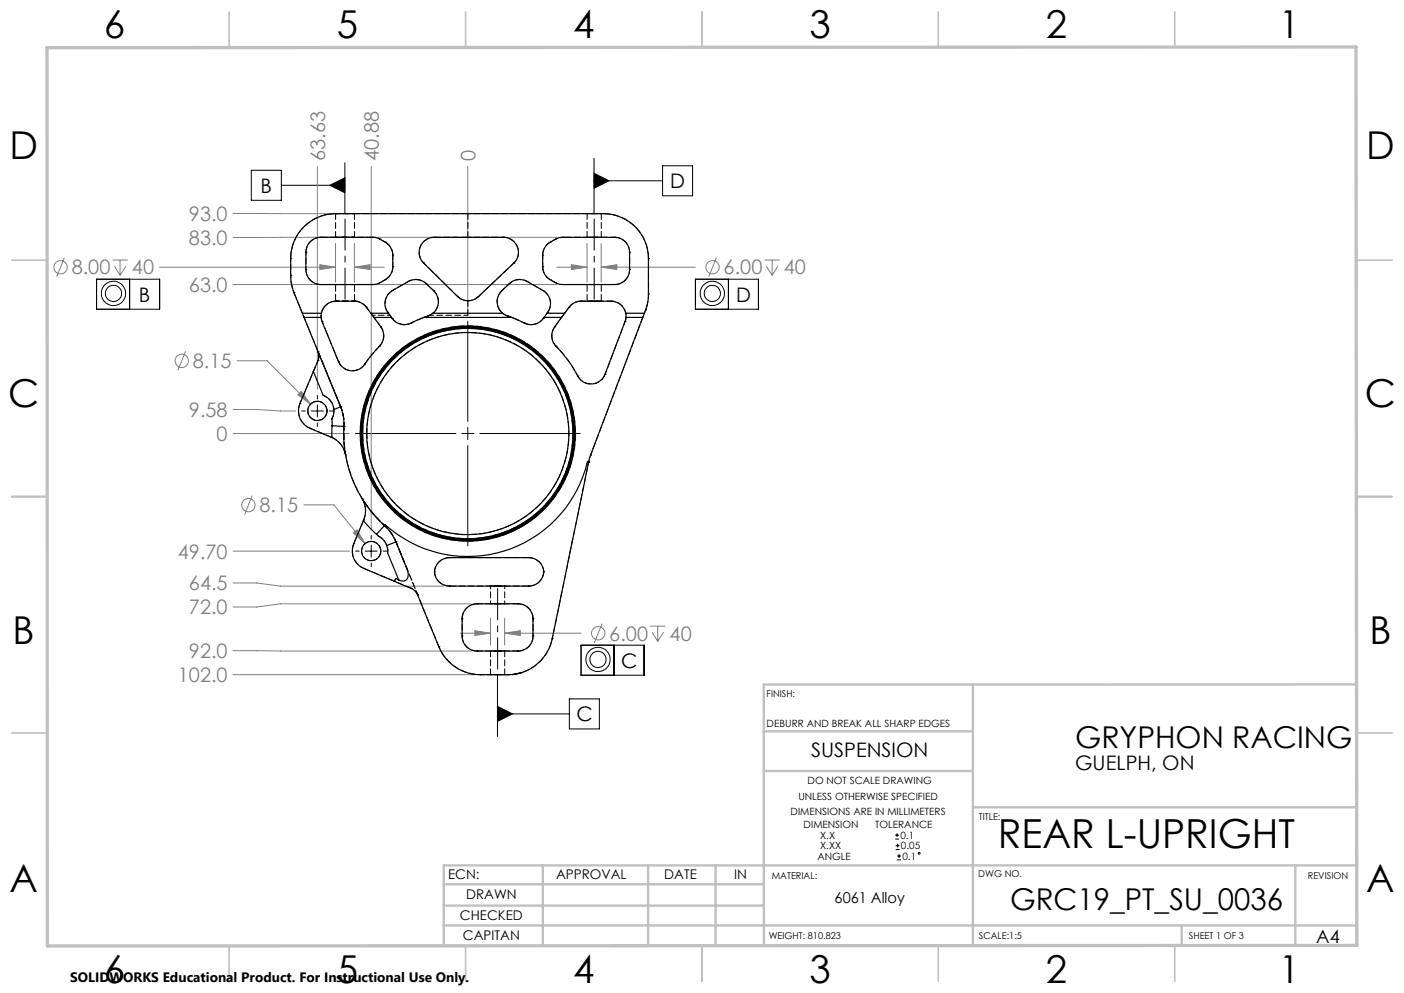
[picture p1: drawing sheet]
<svg xmlns="http://www.w3.org/2000/svg" width="297mm" height="210mm" viewBox="0 0 297 210" stroke-linecap="round" stroke-linejoin="round" font-family="sans-serif">
<g fill="none" stroke="#808080" stroke-width=".21">
<path d="M67.1 35.2v47.1M78.5 35.2v76.8M99 35.2v31.5M13.6 54.5l-1.6 4M23.8 55h3.2M24.2 56.3l1.2 1.9M25.4 55v3.2M26.6 56.3l-1.2 1.9M33.8 56.5h37.2M49.3 45.1l20.4 .1M67.7 56l3.3 .5-3.3 .5zM71 51.5v8.2"/>
<path d="M75 56.5l3.3-.5v1zM75 56.5h6.3M75 51.5v8.2M117.8 50.2h-68.5M117.8 56.5h6.4M120.9 56l3.3 .5-3.3 .5zM124.2 51.5v8.2M127.2 56.5l3.3-.5v1zM127.2 51.5v8.2M127.2 56.5h19.9M151.6 54.5l-1.7 4M161.7 55h3.2"/>
<path d="M162.1 56.3l1.2 1.9M163.3 55v3.2M164.5 56.3l-1.2 1.9M39.3 74.3l-1.7 4M49.3 60.2h68.5M50.2 76.3h6.3l9.2 9.2M49.3 91.7h24.6M49.3 86.6h5l5 .3h3.2M63.7 82.8l2 2.7-2.7-2zM49.3 116.5h24.6M53.3 104.8l-1.5 4M64.3 106.8h6.3l6.6 8.2"/>
<path d="M74.8 112.7l.7-.6 1.7 2.9zM49.3 123.3h5l5 .7h34.5M49.3 137.6l50.4 .1M97.4 133.9h6.4M99.7 127.7h-40.4l-5 .7h-5M100.4 133.4l3.4 .5-3.4 .5zM103.8 130.7v5.7M106.8 133.9l3.3-.5v1zM106.8 130.7v5.7M106.8 133.9h16.1M127.4 131.9l-1.7 4.1M137.5 132.4h3.3"/>
<path d="M137.9 133.7l1.2 1.9M139.1 132.4v3.2M140.4 133.7l-1.3 1.9M49.3 142.7h51.1"/>
<circle cx="12.8" cy="56.5" r="1.4"/>
<circle cx="150.7" cy="56.5" r="1.41"/>
<circle cx="38.5" cy="76.3" r="1.41"/>
<circle cx="52.6" cy="106.8" r="1.41"/>
<circle cx="126.5" cy="133.9" r="1.41"/>
</g>
<g fill="none" stroke="#000" stroke-width=".21">
<path d="M53.2 36h6.3v6.4h-6.3zM59.5 39.2h13.5M69.8 39.2l3.2-1.6v3.2zM73 34.4v10.7M125.7 38.2h14.5M125.7 33.5v11.6M125.7 36.6l3.1 1.6-3.1 1.6zM140.2 35.1h6.3v6.3h-6.3zM20.4 59h13.4v6.4h-13.4zM27.4 59v6.4M147.1 59h13.3v6.4h-13.3zM154.1 59v6.4"/>
<path d="M99 67.9v21.2M63.8 86.9h.8M65.9 86.9h2.5M67.1 83.6v.8M67.1 85.6v2.6M67.1 89.5v.7M69.7 86.9h.7M75.2 91.7h21.2M97.7 91.7h2.5M99 90.4v2.5M99 94.2v21.3M101.5 91.7h21.2"/>
<path d="M75.2 116.5h.8M77.3 116.5h2.5M78.5 113.2v.8M78.5 115.3v2.5M78.5 119.1v.8M81.1 116.5h.7M122.9 136.4h13.3v6.4h-13.3zM129.9 136.4v6.4M105.2 151h15.2M105.2 142.8v12.9M105.2 149.4l3.2 1.6-3.2 1.6zM120.4 147.8h6.4v6.4h-6.4z"/>
<path d="M189.4 177.4h.8M189.4 176.6h.8M189.5 179.7h.8M189.5 178.8h.8M189.8 176.2v.8M189.9 178.4v.8M189.8 181.8h.8M189.8 181h.8M190.2 180.6v.9"/>
<circle cx="24" cy="62.1" r="2.57"/>
<circle cx="24" cy="62" r="1.71"/>
<circle cx="150.7" cy="62.1" r="2.57"/>
<circle cx="150.7" cy="62" r="1.71"/>
<circle cx="126.5" cy="139.5" r="1.71"/>
<circle cx="126.5" cy="139.4" r="2.57"/>
<circle cx="194.4" cy="180.4" r=".2"/>
</g>
<path d="M73 63.3v-17M125.7 63.3v-17" fill="none" stroke="#000" stroke-width=".21" stroke-dasharray="15.2 1.3 1.3 1.3" stroke-dashoffset="8.7"/>
<path d="M105.3 141.5v-17.1" fill="none" stroke="#000" stroke-width=".21" stroke-dasharray="15.2 1.3 1.3 1.3" stroke-dashoffset="8.6"/>
<g fill="none" stroke="#c0c0c0" stroke-width=".35">
<path d="M48.5 2.5v7.5M98.5 2.5v7.5M148.5 2.5v7.5M198.5 2.5v7.5M248.5 2.5v7.5M2.5 55h7.5M287 55h7.5M2.5 105h7.5M287 105h7.5M2.5 155h7.5M287 155h7.5M48.5 200v7.5"/>
<path d="M98.5 200v7.5M148.5 200v7.5M198.5 200v7.5M248.5 200v7.5"/>
</g>
<g fill="none" stroke="#c0c0c0" stroke-width=".5">
<path d="M161.6 154.6h44.2M205.8 144.8v55.2M287 144.7l-125.4 .1v55.2M161.6 163h44.2M205.8 170.7h81.2M93.9 195.7h193.1M93.9 191.5h67.7M93.9 187h67.7M114.8 183v17M137.1 183v17M151.4 183v17M250 195.8v4.2"/>
<path d="M274 183v16.9M287 183h-193.1v17"/>
</g>
<path d="M9.9 10.1l276.9-.2 .2 190-277 .2z" fill="none" stroke="#c0c0c0" stroke-width=".7"/>
<path d="M69.8 39.2l3.2 1.6v-3.2zM105.2 149.4l3.2 1.6-3.2 1.6zM125.7 36.6l3.1 1.6-3.1 1.6z" fill="#000"/>
<path d="M63.7 82.8l-.7 .7 2.7 2zM74.8 112.7l2.4 2.3-1.7-2.9zM100.4 133.4l3.4 .5-3.4 .5zM106.8 133.9l3.3-.5v1zM120.9 56l3.3 .5-3.3 .5zM127.2 56.5l3.3-.5v1zM75 56.5l3.3-.5v1zM67.7 56l3.3 .5-3.3 .5z" fill="#808080"/>
<g fill="none" stroke="#000" stroke-width=".25">
<path d="M65.8 50.9a2.97 2.97 0 0 1 2.1-.7h10.9a4.8 4.8 0 0 1 4.2 3.2 11.9 11.9 0 0 1-.1 4.1 5.1 5.1 0 0 1-4.1 2.7h-10.9a3.2 3.2 0 0 1-3.2-3.2v-3.6a3.4 3.4 0 0 1 1.1-2.5zM89.7 51a3.2 3.2 0 0 1 2.1-.8h14.7a3.2 3.2 0 0 1 2.9 2 3.2 3.2 0 0 1-.7 3.5l-7.5 7.1a3.2 3.2 0 0 1-4.4-.1l-7.2-7.1a3.1 3.1 0 0 1 .1-4.6zM115.5 51.9l.9-.7a4.3 4.3 0 0 1 2.6-1h11a3.2 3.2 0 0 1 3.2 3.2v3.6a3.2 3.2 0 0 1-3.2 3.2h-11a4.8 4.8 0 0 1-4.2-3.2 11.5 11.5 0 0 1 .2-4.1zM64 66.2l.3 .9M64 66.2a19.3 19.3 0 0 1-2.3-13.3 9.5 9.5 0 0 1 9.3-7.7h56.6a9.5 9.5 0 0 1 9.6 9.5v7.5a9.5 9.5 0 0 1-.9 4M64 66.2h4M64.3 67.1h3.6M64.3 67.1l7.7 18.9M66.3 78.6l2.1 5a3.5 3.5 0 0 1 2.2 3M66.3 78.6l-2.9 6.8a4 4 0 0 0 2.2 5.2l4.6 1.9M67.3 74.4a3.3 3.3 0 0 1-.5 2.9l-.5 1.3M67.9 67.1l.3 1 3.4 8.3a3.2 3.2 0 0 0 2.9 2 3.2 3.2 0 0 0 3-1.9l2.3-2.8a3.3 3.3 0 0 0 .8-4.6l-1.5-2"/>
<path d="M68 66.2l-.1 .9M68 66.2a3.1 3.1 0 0 1 3.1-2.5h3.9a3 3 0 0 1 2.5 1.3l1 1.2M78.5 66.2l.6 .9M78.5 66.2h3.7M79.1 67.1h3.7M82.2 66.2l.6 .9M82.2 66.2a3.2 3.2 0 0 1 .8-4.8l3.4-1.9a3.2 3.2 0 0 1 3.7 .5 5.6 5.6 0 0 1 2.5 2.9 3.1 3.1 0 0 1-1 3.3M82.8 67.1a3.4 3.4 0 0 0 4.8 .9l2.1-.9M89.7 67.1h18.5M91.6 66.2l-1.9 .9M91.6 66.2h14.7M106.3 66.2l.5 .4 1.4 .5"/>
<path d="M106.3 66.2a3.2 3.2 0 0 1-.1-4.7 5.2 5.2 0 0 1 3.7-2.4l1.1 .2 3.9 2.1a3.1 3.1 0 0 1 .8 4.8M108.2 67.1l1.4 .6a5.6 5.6 0 0 0 3.5 .9 3.1 3.1 0 0 0 2-1.5M115.1 67.1h3.7M115.7 66.2l-.6 .9M115.7 66.2h3.8M118.8 67.1a6.7 6.7 0 0 0-2.1 3.6 3.6 3.6 0 0 0 1.6 3.2 28.5 28.5 0 0 1 4.2 6.1 3.2 3.2 0 0 0 5.5-.8l4.2-11.2 .2-.9M119.5 66.2l-.7 .9M119.5 66.2a4.5 4.5 0 0 1 2.8-2.5h7a3.1 3.1 0 0 1 3.1 2.5M132.4 66.2v.9M132.4 66.2h3.9M132.4 67.1h3.6M136 67.1l-11.2 29.3-.3 1.3"/>
<path d="M136.3 66.2l-.3 .9M70.2 92.5a4.9 4.9 0 0 1 2.9 3.7M70.2 90.1v2.4M70.2 90.1l2.5 .1M70.6 86.6v1.1l-.4 .9v1.5M72 86a9.1 9.1 0 0 1 .7 4.2M72 86l-1.4 .6M72.7 90.2a26.2 26.2 0 0 0 8.6 21M124.5 97.7h-.3a26 26 0 0 1-42.7 13.3l-.2 .2M124.5 97.7l-7.2 35.2a12.5 12.5 0 0 1-2.9 6.8l-1.2 1-1.3 .9-1.5 .6M76.6 105.4a4.9 4.9 0 0 1 .3 4.7M76.9 110.1l2.8 2.9"/>
<path d="M76.9 110.1l-2.1 4.9a4 4 0 0 0 2.2 5.2l6.4 2.7M79.7 113l.1 .1a5.6 5.6 0 0 1 2 2.3M81.3 111.2l1.3 1.3 1.1 2.1M81.3 111.2l-1.6 1.8M81.8 115.4l.2 .9v.6l2.3 5.8M83.7 114.6l2.4 5.7a1.78 1.78 0 0 1-.4 2.5l-.5 .1-.9-.2M83.7 114.6l-1.9 .8M92.8 118.9l.6-.5 1.7-.5h16.8a3 3 0 0 1 3.1 3 3 3 0 0 1-3.1 3.1h-16.8a3 3 0 0 1-2.8-1.8 3 3 0 0 1 .5-3.3zM83.4 122.9l3.6 1.5a2.78 2.78 0 0 1 1.3 1.4l3.7 9a10.7 10.7 0 0 0 4.9 6.7l.6 .2a9 9 0 0 0 4.1 1h6.8M84.3 122.7l-.6-.4-.3 .6M98.6 128.7a3.3 3.3 0 0 1 2.3-1h8.7a3.2 3.2 0 0 1 3.1 3.2v3.6a3.1 3.1 0 0 1-3.1 3.2h-8.7a3.1 3.1 0 0 1-3.1-3.2v-3.6a3.2 3.2 0 0 1 .8-2.2zM110.4 142.2l-2 .5"/>
<circle cx="67.1" cy="86.9" r="2.03"/>
<circle cx="98.9" cy="91.7" r="21.4"/>
<circle cx="98.9" cy="91.7" r="22.7"/>
<circle cx="99" cy="91.7" r="22.5"/>
<circle cx="99" cy="91.7" r="22.3"/>
<circle cx="78.5" cy="116.5" r="2.04"/>
</g>
<g fill="none" stroke="#000" stroke-width=".21" stroke-dasharray="1.3 .6">
<path d="M61.5 58.3h.1M61.5 54.7h.1M64.7 57a3.2 3.2 0 0 0 3.2 3.2M64.7 57h.1M64.7 53.3h.1M67.9 50.2a3.2 3.2 0 0 0-3.2 3.1M67.9 50.2h.1M71 45.2v5M71 45.2h.1M71 45.2h28M75 50.2v-5M78.9 50.2h.1"/>
<path d="M80.5 59.7h.1M80.5 50.6h.1M81.5 59.1h.1M81.5 51.2h.1M83.1 56.4h.1M83.1 54h.1M86.4 59.5h.1M89.6 55.6h.1M90.1 59.9h.1M91.9 50.2h.1M99 50.2v-5M106.5 50.2h.1"/>
<path d="M107.8 59.9h.1M108.7 55.7h.1M111.5 59.5h.1M114.8 56.4h.1M114.8 54h.1M116.4 59.1h.1M116.4 51.2h.1M117.5 59.7h.1M117.5 50.6h.1M119 50.2h.1M124.2 45.2v5M127.2 50.2v-5"/>
<path d="M127.7 45.2h.1M130 50.2a3.2 3.2 0 0 1 3.2 3.1M130 50.2h.1M133.2 57h.1M133.2 53.3h.1M137.2 54.7h.1M62.2 61.9h.1M63.4 64.9l-1.2-3M67.3 76.2h.1M67.3 74.3h.1M67.9 60.2h.1M68.2 68.1h.1"/>
<path d="M71.1 63.7h-.1h.1M71.1 63.7h.1M71.6 76.4h.1M71.6 76.4l-2.7-6.5M75 63.7h.1M77.2 77h.1M77.5 65h.1M78.9 60.2h.1M80.3 73.2h.1M80.6 69.1h.1M82.1 66.1h.1M83 67.3h.1"/>
<path d="M83 61.4h.1M87 68.3h.1M90.6 66.8h.1M90.9 66.7l-.3 .1M91.8 61.5h.1M96.8 62.7h.1M99 66.7v-3.1M101.2 62.7h.1M106.2 61.5h.1M107.3 66.8h.1M110.9 68.3h.1M114.9 61.4h.1"/>
<path d="M114.9 67.3h.1M115.9 66.1h.1M117.3 69.1l3.1-4.1M117.3 69.1h.1M117.6 73.2h.1M119 60.2h.1M120.4 65h.1M122.2 79.5h.1M122.9 63.7h.1M128 79.1h.1M129.3 63.7h.1M130 60.2h.1"/>
<path d="M132.2 68h.1M136.6 65.6h.1M137.2 62.2h.1M63.5 85.3h.1M65.6 90.6h.1M69.2 86.9a2.04 2.04 0 0 1-2.9 1.8 2.04 2.04 0 0 1-.4-3.4 2.04 2.04 0 0 1 3.2 1.1l.1 .5M70.1 92.5a5 5 0 0 1 3 3.7M70.1 92.5h.1M72.1 86h.1M72.1 86l-4.8-11.7M72.8 90.2h.1M73.1 96.2h.1"/>
<path d="M124.3 97.7h.2M124.5 97.7h.1M124.9 96.3h.1M74.8 115h.1M76.6 105.4h.1M76.9 110h.1M80.6 116.5a2.04 2.04 0 0 1-3 1.9 2.04 2.04 0 0 1-.3-3.5 2.04 2.04 0 0 1 3.2 1.2l.1 .4M81.3 111.1h.1M81.5 110.9l-.2 .2M83.8 114.6h.1M95.1 117.9h.1M111.9 117.9h.1"/>
<path d="M77 120.2h.1M83.4 122.9h.1M87 124.4l-10-4.2M87 124.4h.1M88.3 125.8h.1M91.9 120.9h.1M92.8 136.8h.1M95.1 123.9h.1M97.8 130.8h.1M97.8 134.5h.1M97.8 130.8a3.2 3.2 0 0 1 3.1-3.1M100.9 127.7h.1"/>
<path d="M100.9 137.7h.1M100.9 137.7a3.2 3.2 0 0 1-3.1-3.2M103.8 137.7v5M109.6 127.7a3.2 3.2 0 0 1 3.2 3.1M109.6 127.7h.1M109.6 137.7h.1M111.9 123.9h.1M112.8 134.5a3.2 3.2 0 0 1-3.2 3.2M112.8 130.8h.1M112.8 134.5h.1M115 120.9h.1M116.8 135.1h.1"/>
<path d="M101.7 142.7h.1M106.8 142.7v-5M107.5 142.7h.1"/>
</g>
<path d="M132.3 59.2l-1 .7-1.3 .3M80.6 69.1a3.2 3.2 0 0 1-.3 4.1M87 68.3a3.2 3.2 0 0 1-4-1M114.9 67.3a3.2 3.2 0 0 1-4 1M117.6 73.2a3.2 3.2 0 0 1-.3-4.1M122.9 63.7h6.4M137.2 62.2l-.3 2.5M121.2 91.7a22.3 22.3 0 0 1-32.9 19.5 22.3 22.3 0 0 1-1.3-38.3 22.3 22.3 0 0 1 34.2 17.3v1.5M83.7 122.3l-.3 .6M88.3 125.8l-4.5-11.2" fill="none" stroke="#000" stroke-width=".21" stroke-dasharray="1.3 .6" stroke-dashoffset=".3"/>
<g fill="none" stroke="#000" stroke-width=".21" stroke-dasharray="1.3 .6" stroke-dashoffset=".4">
<path d="M83.1 56.4v-2.4M114.8 54v2.4M130 50.2h-10.1M133.2 57a3.2 3.2 0 0 1-.9 2.2M82.1 66.1l.4 .6M82.5 66.7l.5 .6M90.9 66.7a3.2 3.2 0 0 0 .9-5.2M90.9 66.7h8.1M96.8 62.7l-7.2-7.1M96.8 62.7l1.1 .7 1.1 .2M101.2 62.7l-1 .7-1.2 .2M129.3 63.7a3.2 3.2 0 0 1 2.9 4.3"/>
<path d="M132.2 68l-4.2 11.1M136.6 65.6l-11.7 30.7M136.9 64.7l-.3 .9M65.6 90.6a4 4 0 0 1-2.1-5.3M72.8 90.2a9.5 9.5 0 0 0-.7-4.2M72.8 90.2a26.3 26.3 0 0 0 8.5 20.9M76.5 91.7a22.5 22.5 0 0 0 33.3 19.7 22.5 22.5 0 0 0 1.2-38.7 22.5 22.5 0 0 0-34.5 17.5v1.5M121.5 91.7a22.5 22.5 0 0 1-33.4 19.7 22.5 22.5 0 0 1-1.2-38.7 22.5 22.5 0 0 1 34.5 17.5l.1 1.5M121.5 91.7a22.5 22.5 0 0 0-33.4-19.7 22.5 22.5 0 0 0-1.2 38.7 22.5 22.5 0 0 0 34.5-17.6l.1-1.4M80.1 113.4a3.5 3.5 0 0 1 1.9 3.5M83.8 114.6a9.5 9.5 0 0 0-2.5-3.5M77 120.2a4 4 0 0 1-2.2-5.2"/>
<path d="M86.1 120.3l-2.3-5.7"/>
</g>
<g fill="none" stroke="#000" stroke-width=".21" stroke-dasharray="1.3 .6" stroke-dashoffset=".5">
<path d="M71 45.2h4h-4M73 50.2h-2h4h-2M90.1 60a3.2 3.2 0 0 0-3.7-.5M107.8 60a3.2 3.2 0 0 1 3.7-.5M107.8 60l-1.6 1.5M119.9 50.2h-.9M125.7 45.2h-1.5h3h-1.5M125.7 50.2h-1.5h3h-1.5M73 60.2h-2h4h-2M77.5 65l1.3 1.7M91.8 61.5l-1.7-1.6M122.2 79.5a26.3 26.3 0 0 0-4.6-6.3"/>
<path d="M125.7 60.2h-1.5h3h-1.5M125.7 63.7h-1.5h3h-1.5M63.5 85.3l3.8-9.1M68.4 83.6a3.5 3.5 0 0 1 1.8 5M72.1 86l-6.6-16.1M73.1 96.2a26.2 26.2 0 0 1-.3-6M105.3 127.7h-1.5h3h-1.5M105.3 123.9h1.5h-3h1.5M105.3 137.7h-1.5h3h-1.5M105.3 142.7h-1.5h3h-1.5M107.5 142.7a9.5 9.5 0 0 0 9-6.3"/>
</g>
<g fill="none" stroke="#000" stroke-width=".21" stroke-dasharray="1.3 .6" stroke-dashoffset=".6">
<path d="M81.5 51.2l-1-.6M81.5 59.1l-1 .6M86.4 59.5l-3.4 1.9M111.5 59.5l3.4 1.9M117.5 50.6l-1.1 .6M117.5 59.7l-1.1-.6M127.7 45.2h-28.7M68.2 68.1l.7 1.8M71.1 63.7h3.9M75 63.7h-3.9M90.6 66.8l-3.6 1.5M110.9 68.3l-3.6-1.5"/>
<path d="M76.2 91.7a22.7 22.7 0 0 1 33.7-20 22.7 22.7 0 0 1 1.3 39.2 22.7 22.7 0 0 1-34.9-17.8l-.1-1.4M116.8 135.1l7.7-37.4M101.7 142.7h5.8"/>
</g>
<g fill="none" stroke="#000" stroke-width=".21" stroke-dasharray="1.3 .6" stroke-dashoffset="-.1">
<path d="M78.9 50.2h-11M81.5 59.1a3.2 3.2 0 0 0 1.6-2.7M83.1 54a3.2 3.2 0 0 0-1.6-2.8M91.9 50.2h7.1M114.8 54a3.2 3.2 0 0 1 1.6-2.8M116.4 59.1l-.6-.4-.6-.7-.3-.7-.1-.9M68.6 64.9a3.2 3.2 0 0 0-.4 3.2M78.9 60.2h-11M83 61.4a3.2 3.2 0 0 0-.9 4.7M114.9 61.4a3.2 3.2 0 0 1 1 4.7M128 79.1a3.2 3.2 0 0 1-2.8 2.1 3.2 3.2 0 0 1-3-1.7M130 60.2h-11"/>
<path d="M95.1 117.9h16.8M95.1 123.9h16.8"/>
</g>
<path d="M80.5 50.6l-1.6-.4M117.5 50.6l.7-.3 .8-.1M78.9 60.2l.8-.1 .8-.4M114.9 67.3l1-1.2M119 60.2l-.9-.2-.6-.3M124.9 96.3l-.4 1.4" fill="none" stroke="#000" stroke-width=".21" stroke-dasharray="1.3 .6" stroke-dashoffset=".8"/>
<path d="M71 45.2a9.5 9.5 0 0 0-9.5 9.5M127.7 45.2a9.5 9.5 0 0 1 9.5 9.5M65.5 69.9l-2.1-5M71 60.2v3.5M75 63.7v-3.5M124.2 60.2v3.5M127.2 63.7v-3.5M74.8 115l2.1-5" fill="none" stroke="#000" stroke-width=".21" stroke-dasharray="1.3 .6" stroke-dashoffset="-.2"/>
<g fill="none" stroke="#000" stroke-width=".21" stroke-dasharray="1.3 .6" stroke-dashoffset=".7">
<path d="M61.5 58.3v-3.6M61.5 58.3l.2 1.9 .5 1.7M64.7 53.3v3.7M91.9 50.2a3.2 3.2 0 0 0-3 1.9 3.2 3.2 0 0 0 .7 3.5M106.5 50.2h-7.5M106.5 50.2a3.2 3.2 0 0 1 3 2 3.2 3.2 0 0 1-.8 3.5M133.2 57v-3.7M78.8 66.7h3.7M137.2 62.2v-7.5M81.3 111.1a26.3 26.3 0 0 1-4.7-5.7M92.8 136.8a9.5 9.5 0 0 0 8.9 5.9M97.8 130.8v3.7"/>
<path d="M103.8 123.9v3.8M106.8 127.7v-3.8M112.8 130.8v3.7M116.5 136.4l.3-1.3"/>
</g>
<g fill="none" stroke="#000" stroke-width=".21" stroke-dasharray="1.3 .6" stroke-dashoffset=".1">
<path d="M77.2 77a3.2 3.2 0 0 1-5.6-.6M77.5 65a3.2 3.2 0 0 0-2.5-1.3M78.8 66.7l1.8 2.4M80.3 73.2l-1.7 1.8-1.4 2M120.4 65a3.2 3.2 0 0 1 2.5-1.3M70.1 92.5l-4.5-1.9M83.8 114.6l9 22.2M111.9 117.9a3.2 3.2 0 0 1 3.1 3M91.9 120.9a3.2 3.2 0 0 1 3.2-3M95.1 123.9a3.2 3.2 0 0 1-3.2-3M100.9 137.7h8.7M100.9 127.7h8.7"/>
<path d="M115 120.9a3.2 3.2 0 0 1-3.1 3"/>
</g>
<path d="M108.7 55.7l-7.5 7M71.1 63.7a3.2 3.2 0 0 0-2.5 1.2M107.3 66.8a3.2 3.2 0 0 1-1.1-5.3M77.6 91.7a21.4 21.4 0 0 1 31.6-18.8 21.4 21.4 0 0 1 1.3 36.8 21.4 21.4 0 0 1-32.9-16.6v-1.4M76.6 105.4a5 5 0 0 1 .3 4.6" fill="none" stroke="#000" stroke-width=".21" stroke-dasharray="1.3 .6" stroke-dashoffset=".2"/>
<path d="M67.3 74.3a2.5 2.5 0 0 1 0 1.9M87 124.4a2.5 2.5 0 0 1 1.3 1.4" fill="none" stroke="#000" stroke-width=".21" stroke-dasharray="1.3 .6" stroke-dashoffset="1"/>
<text font-size="8.5" x="211.1" y="179.3">REAR L-UPRIGHT</text>
<g font-size="8.1">
<text x="22" y="8">6</text>
<text x="71.2" y="8">5</text>
<text x="121.2" y="8">4</text>
<text x="171.3" y="8">3</text>
<text x="221.3" y="8">2</text>
<text x="270.5" y="8">1</text>
<text x="2" y="33.6">D</text>
<text x="289" y="33.6">D</text>
<text x="1.7" y="86.1">C</text>
<text x="288.7" y="86.1">C</text>
<text x="2.7" y="136.1">B</text>
<text x="289.7" y="136.1">B</text>
<text x="2" y="188.6">A</text>
<text x="289" y="188.6">A</text>
<text x="22" y="208">6</text>
<text x="71.2" y="208">5</text>
<text x="121.2" y="208">4</text>
<text x="171.3" y="208">3</text>
<text x="221.3" y="208">2</text>
<text x="270.5" y="208">1</text>
</g>
<g font-size="6.3">
<text x="227.4" y="158.2">GRYPHON RACING</text>
<text x="213.7" y="192.5">GRC19_PT_SU_0036</text>
</g>
<g font-size="4.2" fill="#808080">
<text x="68.8" y="34" transform="rotate(-90 68.8 34)">63.63</text>
<text x="80.1" y="34" transform="rotate(-90 80.1 34)">40.88</text>
<text x="100.6" y="34" transform="rotate(-90 100.6 34)">0</text>
<text x="40" y="46.7">93.0</text>
<text x="40" y="51.8">83.0</text>
<text x="15.2" y="58">8.00</text>
<text x="27.9" y="58">40</text>
<text x="153.1" y="58">6.00</text>
<text x="165.8" y="58">40</text>
<text x="40" y="61.8">63.0</text>
<text x="40.8" y="77.8">8.15</text>
<text x="40" y="88.2">9.58</text>
<text x="45.8" y="93.3">0</text>
<text x="54.9" y="108.4">8.15</text>
<text x="37.6" y="118.1">49.70</text>
<text x="40" y="124.9">64.5</text>
<text x="40" y="129.9">72.0</text>
<text x="128.9" y="135.5">6.00</text>
<text x="141.6" y="135.5">40</text>
<text x="40" y="139.2">92.0</text>
<text x="37.6" y="144.3">102.0</text>
</g>
<g font-size="4.2">
<text x="55.1" y="40.8">B</text>
<text x="141.8" y="39.8">D</text>
<text x="29.4" y="63.8">B</text>
<text x="155.7" y="63.8">D</text>
<text x="131.4" y="141.2">C</text>
<text x="121.9" y="152.6">C</text>
<text x="171.6" y="160.2">SUSPENSION</text>
<text x="227.4" y="162.8">GUELPH, ON</text>
</g>
<text font-size="3.9" x="278.4" y="199.3">A4</text>
<text font-size="3.2" x="176.5" y="190.9">6061 Alloy</text>
<text font-size="2.9" x="14.9" y="207.6">SOLIDWORKS Educational Product. For Instructional Use Only.</text>
<g font-size="2.8">
<text x="94.8" y="185.9">ECN:</text>
<text x="117.6" y="185.9">APPROVAL</text>
<text x="140.5" y="185.9">DATE</text>
<text x="155.3" y="185.9">IN</text>
<text x="98.6" y="190.2">DRAWN</text>
<text x="97.3" y="194.5">CHECKED</text>
<text x="97.9" y="198.9">CAPITAN</text>
</g>
<g font-size="2.1">
<text x="162.2" y="153.7">DEBURR AND BREAK ALL SHARP EDGES</text>
<text x="170.8" y="165.8">DO NOT SCALE DRAWING</text>
<text x="167.2" y="172.4">DIMENSIONS ARE IN MILLIMETERS</text>
<text x="168.9" y="169.2">UNLESS OTHERWISE SPECIFIED</text>
<text x="170" y="175.2">DIMENSION</text>
<text x="173.5" y="179.6">X.XX</text>
<text x="173.5" y="177.4">X.X</text>
<text x="185.2" y="175.2">TOLERANCE</text>
<text x="190.5" y="177.4">0.1</text>
<text x="190.6" y="179.6">0.05</text>
<text x="172.9" y="181.8">ANGLE</text>
<text x="190.9" y="181.8">0.1</text>
</g>
<g font-size="2">
<text x="162.2" y="147.5">FINISH:</text>
<text x="207.1" y="173.3">TITLE:</text>
<text x="163.3" y="185.9">MATERIAL:</text>
<text x="207" y="185.5">DWG NO.</text>
<text x="276.7" y="185.9">REVISION</text>
<text x="162.6" y="198.5">WEIGHT: 810.823</text>
<text x="207.1" y="198.6">SCALE:1:5</text>
<text x="251.5" y="198.6">SHEET 1 OF 3</text>
</g>
</svg>
